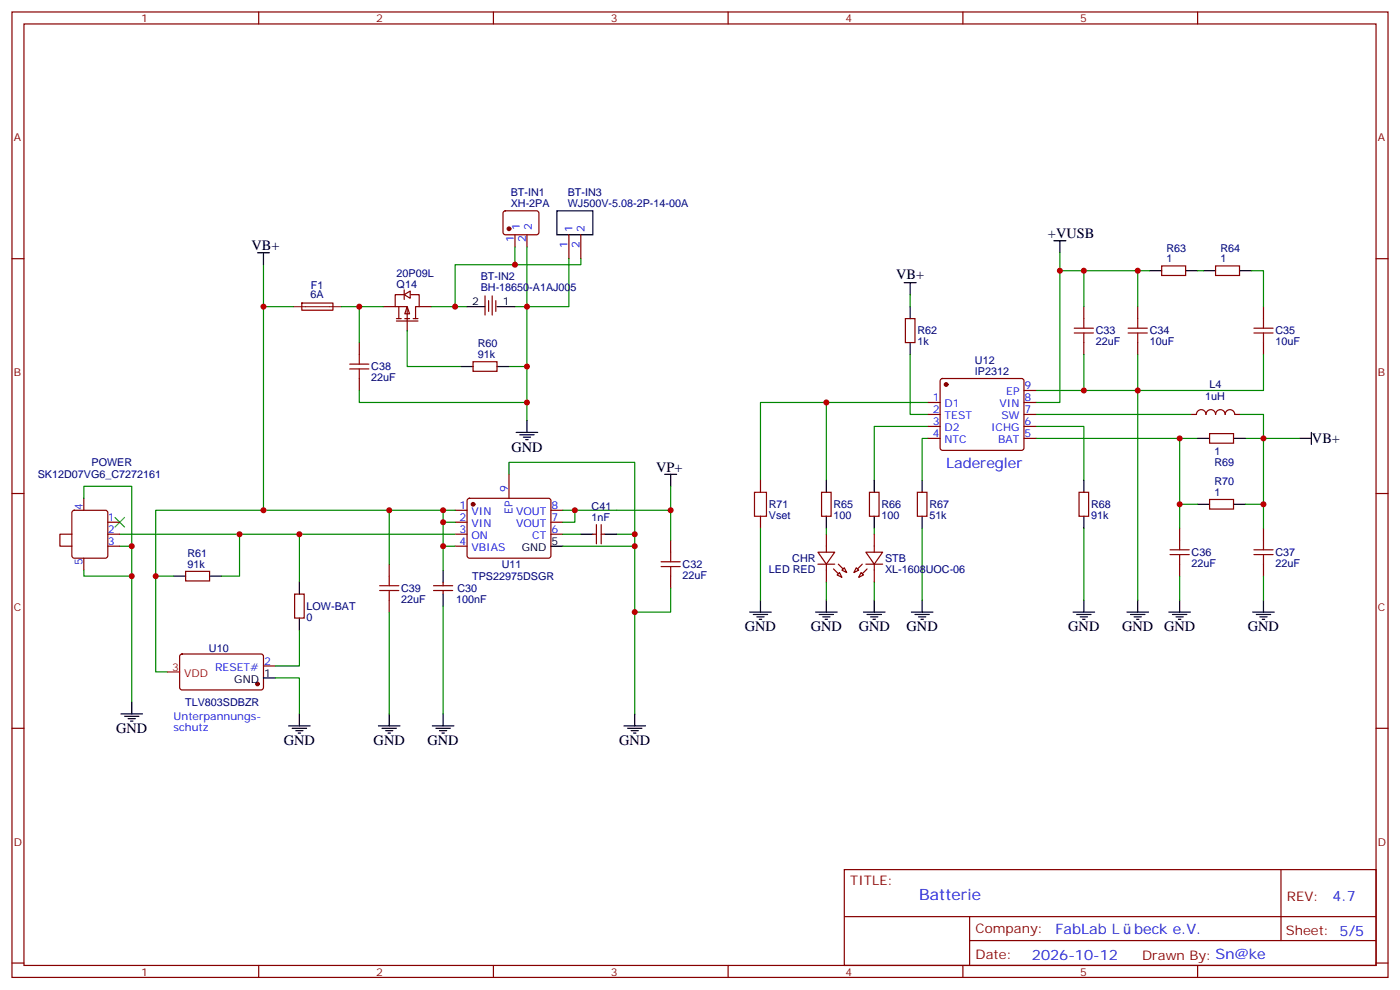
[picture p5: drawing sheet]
<svg xmlns="http://www.w3.org/2000/svg" width="412mm" height="292mm" viewBox="0 0 412 292" stroke-linecap="round" stroke-linejoin="round" font-family="sans-serif">
<g fill="none" stroke="#870000" stroke-width=".35">
<path d="M3.5 3.5h405.4v284.4h-405.4zM7.1 7.1h398.2v277.2h-398.2zM76.2 3.5v3.6M145.3 3.5v3.6M214.5 3.5v3.6M283.6 3.5v3.6M352.8 3.5v3.6M3.5 76.2h3.6M148.4 62.3l.5-.2h9.4l.4 .7v5.9l-.7 .4h-9.4l-.4-.7v-5.6zM151.7 69.1v3.6M155.2 69.1v3.6M342.2 78.3h7v2.8h-7z"/>
<path d="M358.1 78.3h7v2.8h-7zM405.3 76.2h3.6M88.9 89.3h9.1l.1 2-9.2 .1zM119.1 85.4v2.8M266.7 93.8h2.8v7.1h-2.8zM319.3 90.3v3.5M335.1 90.3v3.5M372.2 90.3v3.5M319.3 100.9v3.5M335.1 100.9v3.5M372.2 100.9v3.5M149.9 139.7v7.1"/>
<path d="M356.3 127.7h7.1v2.8h-7.1zM3.5 145.3h3.6M134.1 150.3h3.5M134.1 153.8h3.5M134.1 157.3h3.5M137.8 147l.5-.2h23.3l.5 .2 .2 .5-.1 16.5-.6 .4-23.6-.1-.4-.6v-16.2zM162.3 150.3h3.5M162.3 153.8h3.5M162.3 157.3h3.5M197.6 159.1v3.5M242 145h2.8v7h-2.8zM243.4 157.3v5.3"/>
<path d="M256.1 145h2.8v7h-2.8zM270.2 145h2.8v7h-2.8zM347.5 155.6v3.5M356.3 147.1h7.1v2.8h-7.1zM372.2 155.6v3.5M405.3 145.3h3.6M127.7 172.5h5.6M127.7 173.9h5.6M130.5 171.4v1.1M130.5 173.9v1.1M134.1 160.9h3.5M197.6 169.7v3.5"/>
<path d="M240.9 162.6h5l-2.5 3.6zM240.9 166.2h5M243.4 166.2v5.2M246.6 169.3l.7-.7 .7 1.4zM248 167.9l.7-.7 .7 1.4zM347.5 166.2v3.5M372.2 166.2v3.5M53.2 192.8l.4-.2 23.6 .1 .4 .6-.1 9.5-.6 .4-23.6-.1-.4-.6v-9.2zM77.6 196.1h3.5M3.5 214.5h3.6M405.3 214.5h3.6M248.7 256.1h156.6v28.2h-156.6z"/>
<path d="M377.3 256.1v20.9M248.7 270h156.5M285.6 277h119.6M285.6 270v14.1M3.5 283.6h3.6M76.2 284.3v3.6M145.3 284.3v3.6M214.5 284.3v3.6M283.6 284.3v3.6M352.8 284.3v3.6M405.3 283.6h3.6"/>
</g>
<g fill="#870000" stroke="#870000" stroke-width=".35">
<path d="M245.5 167.6l1.4 1.4z"/>
<path d="M246.9 166.2l1.5 1.4z"/>
<circle cx="149.9" cy="67.4" r=".53"/>
<circle cx="75.8" cy="201.4" r=".53"/>
<circle cx="139.3" cy="148.5" r=".53"/>
</g>
<g fill="none" stroke="#000" stroke-width=".35">
<path d="M75.8 74.4h3.6M77.6 74.4v3.6M310.4 70.9h3.6M312.2 70.9v3.5M338.7 79.7h3.5M349.2 79.7h3.6M354.5 79.7h3.6M365.1 79.7h3.6M266.3 83.3h3.6M268.1 83.3v3.5M268.1 90.3v3.5M268.1 100.9v3.5"/>
<path d="M152 127.4h6.4M153.1 128.1h4.2M154.2 128.8h2.1M154.9 129.5h.7M155.2 123.8v3.6M195.8 139.7h3.5M197.6 139.7v3.5M352.8 129.1h3.5M363.4 129.1h3.5M382.8 129.1h3.5M386.3 127.4v3.5M243.4 141.5v3.5"/>
<path d="M243.4 152v3.6M257.5 141.5v3.5M257.5 152v3.6M271.6 141.5v3.5M271.6 152v3.6M352.8 148.5h3.5M363.4 148.5h3.5M130.5 167.9v3.5M130.5 175v3.5M162.3 160.9h3.5M243.4 176.7v3.6M257.5 176.7v3.6"/>
<path d="M271.6 176.7v3.6M319.3 176.7v3.6M335.1 176.7v3.6M347.5 176.7v3.6M372.2 176.7v3.6M77.6 199.7h3.5M240.2 180.3h6.4M241.3 181h4.2M242.4 181.7h2.1M243.1 182.4h.7M254.4 180.3h6.3M255.4 181h4.2"/>
<path d="M256.5 181.7h2.1M257.2 182.4h.7M268.5 180.3h6.3M269.5 181h4.3M270.6 181.7h2.1M271.3 182.4h.7M316.1 180.3h6.3M317.1 181h4.3M318.2 181.7h2.1M318.9 182.4h.7M332 180.3h6.3M333 181h4.3"/>
<path d="M334.1 181.7h2.1M334.8 182.4h.7M344.3 180.3h6.4M345.4 181h4.2M346.4 181.7h2.1M347.1 182.4h.7M369 180.3h6.4M370.1 181h4.2M371.1 181.7h2.1M371.8 182.4h.7M35.6 210.3h6.4M36.7 211h4.2"/>
<path d="M37.7 211.7h2.2M38.5 212.4h.7M38.8 206.7v3.6M85 213.8h6.4M86.1 214.5h4.2M87.1 215.2h2.2M87.8 215.9h.7M88.2 210.3v3.5M127.4 213.8h6.3M128.4 214.5h4.2M129.5 215.2h2.1M130.2 215.9h.7"/>
<path d="M130.5 210.3v3.5M183.8 213.8h6.3M184.9 214.5h4.2M185.9 215.2h2.1M186.6 215.9h.7M187 210.3v3.5"/>
</g>
<g fill="none" stroke="#008700" stroke-width=".35">
<path d="M77.6 78v72.3h-31.7v47.6h3.5M151.7 72.7v5.3h-17.6v12.3M155.2 72.7v17.6M312.2 74.4v44.1h-7M312.2 79.7h26.5M319.3 79.7v10.6M335.1 79.7v10.6M352.8 79.7h1.7M368.7 79.7h3.5v10.6M77.6 90.3h8.8M127 90.3h10.6M151.7 90.3h3.5v33.5"/>
<path d="M268.1 86.8v3.5M149.9 108h5.3M268.1 104.4v17.7h5.3M273.4 118.5h-30v23M305.2 115h29.9v61.7M319.3 104.4v10.6M335.1 104.4v10.6h37.1v-10.6M149.9 139.7v-3.5h37.1v24.7M273.4 125.6h-15.9v15.9M273.4 129.1h-1.8v12.4M305.2 125.6h14.1v15.9M305.2 129.1h47.6"/>
<path d="M305.2 122.1h45.8M347.5 129.1v26.5M365.1 122.1h7.1v33.5M366.9 129.1h15.9M77.6 150.3h56.5M130.5 150.3v3.5h3.6M130.5 153.8v7.1h3.6M165.8 150.3h31.8v8.8M169.3 150.3v3.5h-3.5M197.6 143.2v7.1M243.4 155.6v1.7M257.5 155.6v1.7"/>
<path d="M271.6 155.6v21.1M319.3 155.6v21.1M347.5 148.5h5.3M366.9 148.5h5.3M35.3 160.9h3.5v45.8M130.5 160.9v7M165.8 160.9h21.2v49.4M197.6 173.2v7.1h-10.6M243.4 171.4v5.3M257.5 171.4v5.3M347.5 169.7v7M372.2 169.7v7"/>
</g>
<path d="M86.4 90.3h14.1" fill="none" stroke="#8c2424" stroke-width=".35"/>
<g fill="none" stroke="#a10000" stroke-width=".35">
<path d="M316.4 96.7h5.7M316.4 98.1h5.7M319.3 93.8v2.9M319.3 98.1v2.8M332.3 96.7h5.7M332.3 98.1h5.7M335.1 93.8v2.9M335.1 98.1v2.8M369.4 96.7h5.6M369.4 98.1h5.6M372.2 93.8v2.9M372.2 98.1v2.8"/>
<path d="M347.5 159.1v2.8M372.2 159.1v2.8M194.7 165.5h5.7M194.7 166.9h5.7M197.6 162.6v2.9M197.6 166.9v2.8M344.7 161.9h5.6M344.7 163.3h5.6M347.5 163.3v2.9M369.4 161.9h5.6M369.4 163.3h5.6M372.2 163.3v2.9"/>
</g>
<path d="M49.4 197.9h3.5" fill="none" stroke="#f00" stroke-width=".35"/>
<path d="M119.1 86.8l1.7-1.1v2.1z" fill="#fff" stroke="#870000" stroke-width=".35"/>
<g fill="none" stroke="#870000" stroke-width=".35">
<path d="M167.6 69.1v7.1M171.1 69.1v7.1M112.9 90.3h3.5M116.8 93.8h1.4M116.8 94.5h6.3M117.5 90.3v3.5M118.9 86.8h-2.5v3.5h3.5v7.1M119.2 93.8h1.4M119.9 90.3l.7 2.1h-1.4zM121 86.8h2.5v3.5h-1.1v3.5M121.7 93.8h1.4M123.5 90.3h3.5"/>
<path d="M142.9 87.1v5.7M143.9 88.5v3.2M145 87.1v5.7M146 88.5v3.2M105.8 100.9v3.5M105.8 111.5v3.5M139.3 106.5h7.1v2.9h-7.1zM273.4 118.5h3.5M277.2 111.7l.4-.2h23.3l.5 .2 .2 .5v19.7l-.2 .5-.5 .2h-23.3l-.5-.2-.2-.5v-19.7zM301.6 118.5h3.6M301.6 115h3.6M273.4 122.1h3.5"/>
<path d="M273.4 125.6h3.5M273.4 129.1h3.5M301.6 122.1h3.6M301.6 125.6h3.6M301.6 129.1h3.6M351 122.1h1.4a1.41 1.41 0 0 1 1.4-1.5 1.41 1.41 0 0 1 1.4 1.5M355.2 122.1a1.41 1.41 0 0 1 1.5-1.5 1.41 1.41 0 0 1 1.4 1.5M358.1 122.1a1.41 1.41 0 0 1 1.4-1.5 1.41 1.41 0 0 1 1.4 1.5M360.9 122.1a1.41 1.41 0 0 1 1.4-1.5 1.41 1.41 0 0 1 1.4 1.5M363.7 122.1h1.4M21.2 157.3h-3.6v3.6h3.6M21.4 150.5l.5-.2h9.1l.5 .2 .2 .5v12.7l-.2 .5-.5 .2h-9.1l-.5-.2-.2-.5v-12.7z"/>
<path d="M24.7 146.8v3.5M31.7 157.3h3.6M31.7 153.8h3.6M174.6 157.3h1.1M175.7 154.5v5.7M177.1 154.5v5.7M177.1 157.3h1.1M224 141.5v3.5M224 152v3.6M257.5 157.3v5.3M317.9 145h2.8v7h-2.8zM24.7 164.4v3.5"/>
<path d="M31.7 160.9h3.6M54.7 168.3h7v2.8h-7zM86.8 175h2.8v7h-2.8zM114.7 166.2v3.5M114.7 176.7v3.6M252.2 167.2l.7 .7-1.4 .7zM253.6 168.6l.8 .7-1.5 .7zM255.1 162.6h4.9l-2.5 3.6zM255.1 166.2h4.9M257.5 166.2v5.2"/>
</g>
<g fill="none" stroke="#008700" stroke-width=".35">
<path d="M167.6 76.2v14.1h-12.4M171.1 76.2v1.8h-19.4M100.5 90.3h12.4M105.8 90.3v10.6M119.9 97.4v10.6h15.9M105.8 115v3.5h49.4M243.4 118.5h-19.4v23M24.7 146.8v-3.6h14.1v17.7M35.3 157.3h98.8M70.6 157.3v12.4h-5.3M88.2 157.3v14.1M114.7 150.3v15.9"/>
<path d="M165.8 157.3h5.3M181.7 157.3h5.3M224 155.6v21.1M24.7 167.9v1.8h14.1M45.9 169.7h5.3M130.5 178.5v31.8M81.1 199.7h7.1v10.6M88.2 185.6v10.5h-7.1M114.7 180.3v30"/>
</g>
<g fill="none" stroke="#000" stroke-width=".35">
<path d="M164 62.1h10.6v7h-10.6zM137.6 90.3h5.3M146.4 90.3h5.3M135.8 108h3.5M146.4 108h3.5M171.1 157.3h3.5M178.2 157.3h3.5M319.3 141.5v3.5M319.3 152v3.6M51.2 169.7h3.5M61.7 169.7h3.6M88.2 171.4v3.6"/>
<path d="M224 176.7v3.6M88.2 182v3.6M220.8 180.3h6.4M221.9 181h4.2M223 181.7h2.1M223.7 182.4h.7M111.5 213.8h6.3M112.5 214.5h4.3M113.6 215.2h2.1M114.3 215.9h.7M114.7 210.3v3.5"/>
</g>
<g fill="#870000" stroke="#870000" stroke-width=".35">
<path d="M254 169l1.4-1.4z"/>
<path d="M254 166.2l-1.4 1.4z"/>
<circle cx="278.7" cy="113.2" r=".53"/>
</g>
<path d="M33.9 152.4l2.8 2.8M36.7 152.4l-2.8 2.8" fill="none" stroke="#3c3" stroke-width=".35"/>
<path d="M103 107.2h5.7M103 108.7h5.7M105.8 104.4v2.8M105.8 108.7v2.8M222.2 145h3.6v7h-3.6zM111.8 172.5h5.7M111.8 173.9h5.7M114.7 169.7v2.8M114.7 173.9v2.8" fill="none" stroke="#a10000" stroke-width=".35"/>
<g fill="#c00">
<circle cx="77.6" cy="90.3" r=".88"/>
<circle cx="335.1" cy="115" r=".88"/>
<circle cx="312.2" cy="79.7" r=".88"/>
<circle cx="372.2" cy="129.1" r=".88"/>
<circle cx="347.5" cy="129.1" r=".88"/>
<circle cx="372.2" cy="148.5" r=".88"/>
<circle cx="347.5" cy="148.5" r=".88"/>
<circle cx="335.1" cy="79.7" r=".88"/>
<circle cx="319.3" cy="115" r=".88"/>
<circle cx="319.3" cy="79.7" r=".88"/>
<circle cx="155.2" cy="107.9" r=".88"/>
<circle cx="134.1" cy="90.3" r=".88"/>
<circle cx="155.2" cy="90.3" r=".88"/>
<circle cx="130.5" cy="150.3" r=".88"/>
<circle cx="130.5" cy="153.8" r=".88"/>
<circle cx="169.3" cy="150.3" r=".88"/>
<circle cx="187" cy="160.9" r=".88"/>
<circle cx="130.5" cy="160.9" r=".88"/>
<circle cx="151.7" cy="78" r=".88"/>
<circle cx="197.6" cy="150.3" r=".88"/>
<circle cx="77.6" cy="150.3" r=".88"/>
<circle cx="45.9" cy="169.7" r=".88"/>
<circle cx="70.6" cy="157.3" r=".88"/>
<circle cx="88.2" cy="157.3" r=".88"/>
<circle cx="155.2" cy="118.5" r=".88"/>
<circle cx="105.8" cy="90.3" r=".88"/>
<circle cx="114.7" cy="150.3" r=".88"/>
<circle cx="187" cy="180.3" r=".88"/>
<circle cx="187" cy="157.3" r=".88"/>
<circle cx="243.4" cy="118.5" r=".88"/>
<circle cx="38.8" cy="160.9" r=".88"/>
<circle cx="38.8" cy="169.7" r=".88"/>
</g>
<text font-size="4.6" fill="#00f" x="270.8" y="265.1">Batterie</text>
<g font-size="4.2">
<text x="308.7" y="70.2">+VUSB</text>
<text x="74.1" y="73.7">VB+</text>
<text x="264" y="82.1">VB+</text>
<text x="386.5" y="130.5">VB+</text>
<text x="150.6" y="133">GND</text>
<text x="193.3" y="139">VP+</text>
<text x="219.4" y="185.9">GND</text>
<text x="238.8" y="185.9">GND</text>
<text x="252.9" y="185.9">GND</text>
<text x="267.1" y="185.9">GND</text>
<text x="314.7" y="185.9">GND</text>
<text x="330.6" y="185.9">GND</text>
<text x="342.9" y="185.9">GND</text>
<text x="367.6" y="185.9">GND</text>
<text x="34.2" y="215.9">GND</text>
<text x="83.6" y="219.4">GND</text>
<text x="110.1" y="219.4">GND</text>
<text x="125.9" y="219.4">GND</text>
<text x="182.4" y="219.4">GND</text>
</g>
<g font-size="4.2" fill="#00f">
<text x="278.7" y="137.9">Laderegler</text>
<text x="392.5" y="265.4">4.7</text>
<text x="310.9" y="274.9">FabLab L</text>
<text x="334.1" y="274.9">beck e.V.</text>
<text x="304" y="282.7">2026-10-12</text>
</g>
<g font-size="3.9" fill="#800">
<text x="250.5" y="260.7">TITLE:</text>
<text x="379.1" y="265.4">REV:</text>
<text x="287.4" y="274.9">Company:</text>
<text x="378.7" y="275.5">Sheet: 5/5</text>
<text x="287.4" y="282.6">Date:</text>
<text x="336.4" y="282.7">Drawn By: Sn@ke</text>
</g>
<g font-size="3.2" fill="#800">
<text x="41.6" y="6.5">1</text>
<text x="110.8" y="6.5">2</text>
<text x="179.9" y="6.5">3</text>
<text x="249.1" y="6.5">4</text>
<text x="318.2" y="6.5">5</text>
<text x="4.1" y="41.6">A</text>
<text x="405.9" y="41.6">A</text>
<text x="4.1" y="110.8">B</text>
<text x="405.9" y="110.8">B</text>
<text x="4.1" y="179.9">C</text>
<text x="405.9" y="179.9">C</text>
<text x="4.1" y="249.1">D</text>
<text x="405.9" y="249.1">D</text>
<text x="41.6" y="287.3">1</text>
<text x="110.8" y="287.3">2</text>
<text x="179.9" y="287.3">3</text>
<text x="249.1" y="287.3">4</text>
<text x="318.2" y="287.3">5</text>
</g>
<g font-size="3.2" fill="#000080">
<text x="150.4" y="57.9">BT-IN1</text>
<text x="167.3" y="57.9">BT-IN3</text>
<text x="150.4" y="61">XH-2PA</text>
<text x="167.3" y="61">WJ500V-5.08-2P-14-00A</text>
<text x="343.6" y="77.3">1</text>
<text x="343.6" y="74.1">R63</text>
<text x="359.5" y="77.3">1</text>
<text x="359.5" y="74.1">R64</text>
<text x="116.8" y="81.7">20P09L</text>
<text x="141.6" y="82.4">BT-IN2</text>
<text x="91.5" y="87.9">6A</text>
<text x="91.6" y="85">F1</text>
<text x="116.8" y="84.8">Q14</text>
<text x="141.6" y="85.6">BH-18650-A1AJ005</text>
<text x="270.2" y="101.7">1k</text>
<text x="270.2" y="98.5">R62</text>
<text x="322.8" y="101.7">22uF</text>
<text x="322.8" y="98.5">C33</text>
<text x="338.7" y="101.7">10uF</text>
<text x="338.7" y="98.5">C34</text>
<text x="375.7" y="101.7">10uF</text>
<text x="375.7" y="98.5">C35</text>
<text x="140.8" y="105.5">91k</text>
<text x="140.8" y="102.3">R60</text>
<text x="287.2" y="107.1">U12</text>
<text x="109.4" y="112.2">22uF</text>
<text x="109.4" y="109.1">C38</text>
<text x="287.2" y="110.3">IP2312</text>
<text x="355" y="117.9">1uH</text>
<text x="356.2" y="114.4">L4</text>
<text x="27" y="137.3">POWER</text>
<text x="357.7" y="134.1">1</text>
<text x="357.7" y="137.2">R69</text>
<text x="11.1" y="140.9">SK12D07VG6_C7272161</text>
<text x="357.7" y="142.9">R70</text>
<text x="226.5" y="149.7">R71</text>
<text x="245.5" y="149.7">R65</text>
<text x="259.6" y="149.7">R66</text>
<text x="273.8" y="149.6">R67</text>
<text x="321.4" y="149.6">R68</text>
<text x="357.7" y="146.1">1</text>
<text x="174.3" y="153.5">1nF</text>
<text x="174.3" y="150.3">C41</text>
<text x="226.5" y="152.8">Vset</text>
<text x="245.5" y="152.8">100</text>
<text x="259.6" y="152.8">100</text>
<text x="273.8" y="152.8">51k</text>
<text x="321.4" y="152.8">91k</text>
<text x="55.2" y="167.2">91k</text>
<text x="55.2" y="164">R61</text>
<text x="147.8" y="167.3">U11</text>
<text x="201.1" y="167.3">C32</text>
<text x="233.4" y="165.5">CHR</text>
<text x="260.7" y="165.5">STB</text>
<text x="351" y="166.9">22uF</text>
<text x="351" y="163.7">C36</text>
<text x="375.7" y="166.9">22uF</text>
<text x="375.7" y="163.7">C37</text>
<text x="139.1" y="170.9">TPS22975DSGR</text>
<text x="201.1" y="170.5">22uF</text>
<text x="226.5" y="168.7">LED RED</text>
<text x="260.7" y="168.7">XL-1608UOC-06</text>
<text x="90.3" y="179.7">LOW-BAT</text>
<text x="118.2" y="177.5">22uF</text>
<text x="118.2" y="174.3">C39</text>
<text x="134.4" y="177.5">100nF</text>
<text x="134.8" y="174.4">C30</text>
<text x="90.3" y="182.8">0</text>
<text x="61.5" y="192">U10</text>
<text x="54.5" y="207.9">TLV803SDBZR</text>
</g>
<g font-size="3.2" fill="#00f">
<text x="151.3" y="71.3" transform="rotate(-90 151.3 71.3)">1</text>
<text x="153.1" y="67.8" transform="rotate(-90 153.1 67.8)">1</text>
<text x="154.9" y="71.3" transform="rotate(-90 154.9 71.3)">2</text>
<text x="156.6" y="67.8" transform="rotate(-90 156.6 67.8)">2</text>
<text x="168.6" y="68.4" transform="rotate(-90 168.6 68.4)">1</text>
<text x="172.2" y="68.4" transform="rotate(-90 172.2 68.4)">2</text>
<text x="167.2" y="72.9" transform="rotate(-90 167.2 72.9)">1</text>
<text x="170.7" y="72.9" transform="rotate(-90 170.7 72.9)">2</text>
<text x="274.7" y="118.2">1</text>
<text x="278.2" y="119.9">D1</text>
<text x="294.4" y="119.9">VIN</text>
<text x="296.4" y="116.4">EP</text>
<text x="301.8" y="118.2">8</text>
<text x="301.8" y="114.7">9</text>
<text x="274.7" y="121.7">2</text>
<text x="274.7" y="125.2">3</text>
<text x="278.2" y="123.5">TEST</text>
<text x="295" y="123.5">SW</text>
<text x="301.8" y="125.2">6</text>
<text x="301.8" y="121.7">7</text>
<text x="274.7" y="128.8">4</text>
<text x="278.2" y="127">D2</text>
<text x="278.2" y="130.5">NTC</text>
<text x="291.9" y="127">ICHG</text>
<text x="294" y="130.5">BAT</text>
<text x="301.8" y="128.8">5</text>
<text x="135.4" y="149.9">1</text>
<text x="149.6" y="145" transform="rotate(-90 149.6 145)">9</text>
<text x="162.5" y="149.9">8</text>
<text x="24.3" y="150.3" transform="rotate(-90 24.3 150.3)">4</text>
<text x="31.7" y="153.5">1</text>
<text x="135.4" y="153.5">2</text>
<text x="138.9" y="151.7">VIN</text>
<text x="138.9" y="155.2">VIN</text>
<text x="151" y="151.4" transform="rotate(-90 151 151.4)">EP</text>
<text x="152" y="155.2">VOUT</text>
<text x="152" y="151.7">VOUT</text>
<text x="162.5" y="153.5">7</text>
<text x="31.7" y="160.5">3</text>
<text x="31.7" y="157">2</text>
<text x="135.4" y="157">3</text>
<text x="135.4" y="160.5">4</text>
<text x="138.9" y="158.8">ON</text>
<text x="156.8" y="158.8">CT</text>
<text x="162.5" y="157">6</text>
<text x="24.3" y="166.4" transform="rotate(-90 24.3 166.4)">5</text>
<text x="138.9" y="162.3">VBIAS</text>
<text x="63.4" y="197.6">RESET#</text>
<text x="77.8" y="195.8">2</text>
<text x="51.2" y="212">Unterpannungs-</text>
<text x="51.2" y="215.2">schutz</text>
</g>
<g font-size="3.2">
<text x="139.1" y="90">2</text>
<text x="148.2" y="90">1</text>
<text x="162.5" y="160.5">5</text>
<text x="153.7" y="162.3">GND</text>
<text x="69" y="201.1">GND</text>
<text x="77.8" y="199.3">1</text>
</g>
<g font-size="3.2" fill="#f00">
<text x="50.7" y="197.6">3</text>
<text x="54.2" y="199.3">VDD</text>
</g>
</svg>
